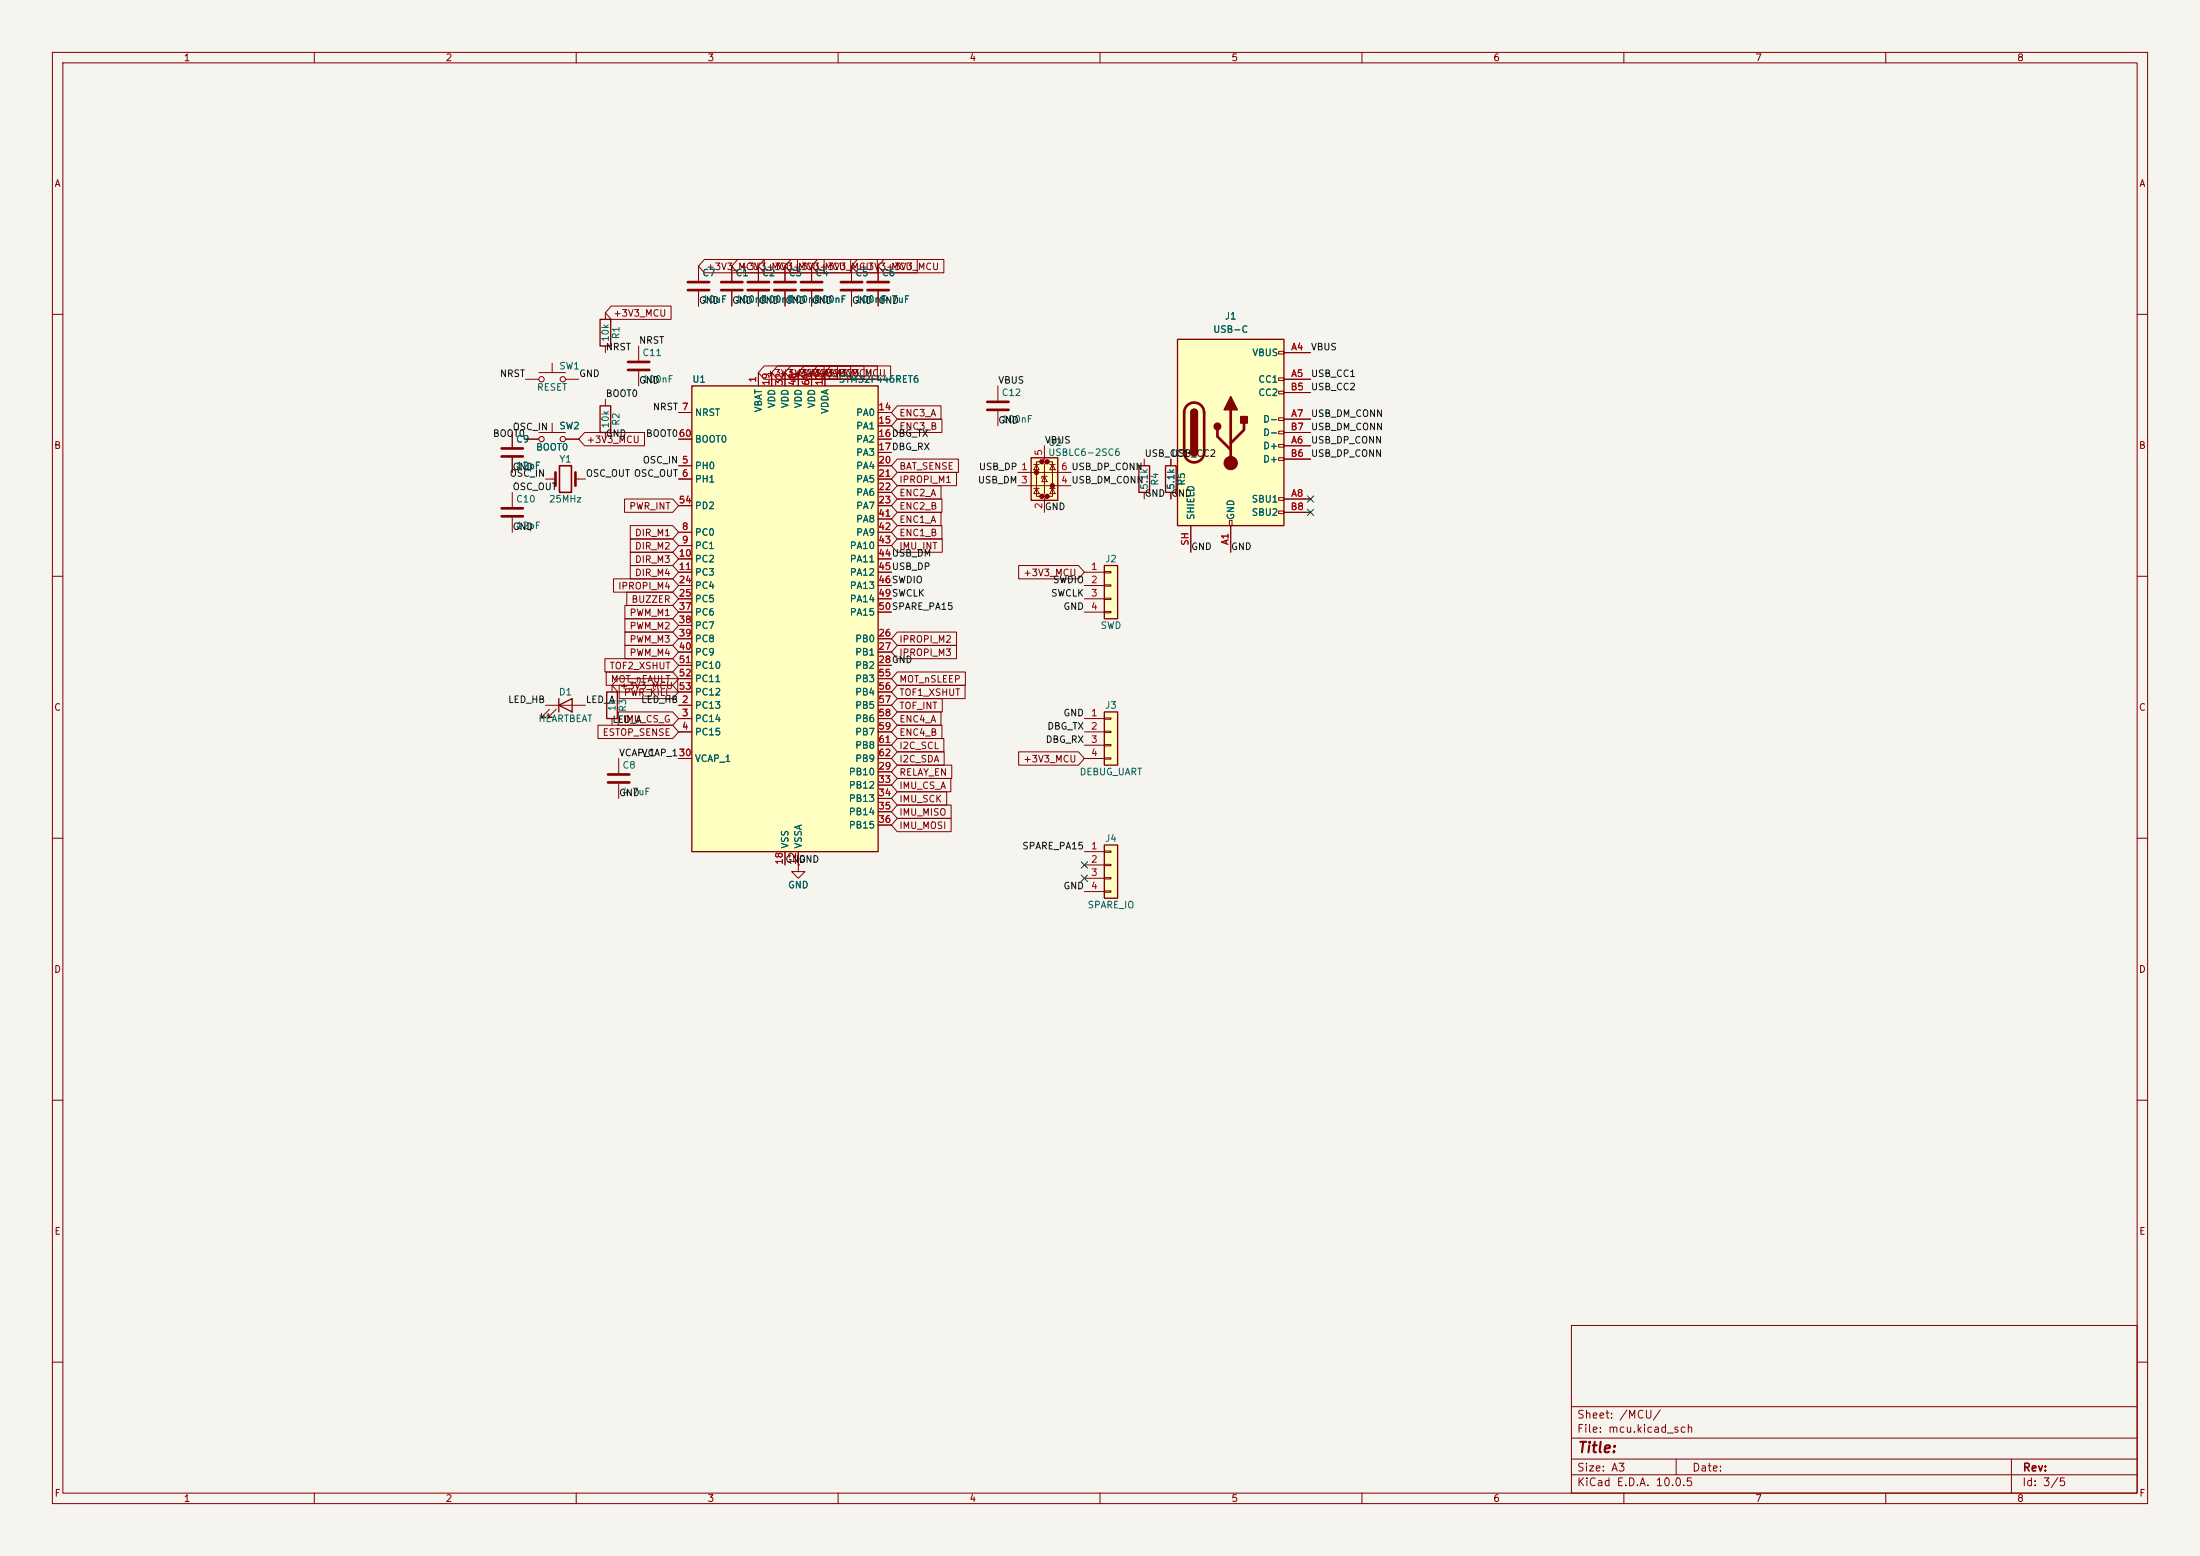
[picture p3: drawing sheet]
<svg xmlns="http://www.w3.org/2000/svg" width="420mm" height="297mm" viewBox="0 0 420 297" stroke-linecap="round" stroke-linejoin="round" font-family="sans-serif">
<path d="M0 0h420v297h-420z" fill="#f5f4ef" stroke="#f5f4ef" stroke-width=".19"/>
<g fill="none" stroke="#840000" stroke-width=".19">
<path d="M10 10h400v277h-400zM12 12h396v273h-396zM60 10v2M110 10v2M160 10v2M210 10v2M260 10v2M310 10v2M360 10v2M10 60h2M408 60h2M97.8 82.6v2.7"/>
<path d="M97.8 87.4v2.8M10 110h2M408 110h2M10 160h2M408 160h2M10 210h2M408 210h2M300 253h108v32h-108zM10 260h2M300 278.5h108M300 274.5h108M300 268.5h108"/>
<path d="M320 278.5v3M384 278.5v6.5M408 260h2M60 285v2M110 285v2M160 285v2M210 285v2M260 285v2M300 281.5h108M310 285v2M360 285v2"/>
</g>
<path d="M95.8 85.6h4M95.8 87.1h4" fill="none" stroke="#840000" stroke-width=".51"/>
<path d="M224.8 64.8h20.3v35.5h-20.3z" fill="#ffffc2"/>
<g fill="none" stroke="#840000" stroke-width=".19">
<path d="M115.6 76.2v1.3M190.5 73.7v2.8M190.5 78.5v2.8M244.1 67.1h1v.5h-1zM244.1 72.1h1v.5h-1zM244.1 74.7h1v.5h-1zM244.1 79.8h1v.5h-1zM245.1 67.3h5.1M245.1 72.4h5.1M245.1 74.9h5.1M115.6 82.6v1.2M218.4 87.6v1.3"/>
<path d="M218.4 94v1.3M234.7 99.3h.5v1h-.5zM244.1 82.3h1v.5h-1zM244.1 84.8h1v.5h-1zM244.1 87.4h1v.5h-1zM244.1 95h1v.5h-1zM244.1 97.5h1v.5h-1zM245.1 85.1h5.1M245.1 80h5.1M245.1 95.3h5.1M245.1 87.6h5.1M245.1 82.6h5.1"/>
<path d="M245.1 97.8h5.1M227.3 100.3v5.1M234.9 100.3v5.1M152.4 165.1v1.3h1.3l-1.3 1.2-1.3-1.2h1.3M152.4 165.1h.1"/>
</g>
<path d="M114.6 77.5h2v5.1h-2zM224.8 64.8h20.3v35.5h-20.3zM227.3 78.7a.64 .64 0 0 1 .7-.6 .64 .64 0 0 1 .6 .6M217.4 88.9h2.1v5.1h-2.1zM227.3 86.4a.64 .64 0 0 0 .7 .6 .64 .64 0 0 0 .6-.6" fill="none" stroke="#840000" stroke-width=".25"/>
<path d="M188.5 76.7h4M188.5 78.2h4M226.6 77.4a1.9 1.9 0 0 1 2.1-.4 1.9 1.9 0 0 1 1.2 1.7v7.7a1.91 1.91 0 0 1-1.9 1.9 1.91 1.91 0 0 1-1.9-1.9v-7.8l.1-.6zM234.9 78.2v10.2M232.4 82v1.3l2.5 2.6M237.5 80.8v1.2l-2.6 2.6" fill="none" stroke="#840000" stroke-width=".51"/>
<g fill="#840000" stroke="#840000" stroke-width=".25">
<path d="M227.3 78.7h1.3v7.7h-1.3z"/>
<path d="M227.5 78.3a.64 .64 0 0 1 .7-.1 .64 .64 0 0 1 .4 .5h-1.3z"/>
<path d="M227.3 86.4h1.3a.64 .64 0 0 1-.6 .6 .64 .64 0 0 1-.7-.6z"/>
<path d="M234.9 75.7l1.3 2.5h-2.5z"/>
<path d="M236.9 79.5h1.2v1.3h-1.2z"/>
<circle cx="232.4" cy="81.4" r=".63"/>
</g>
<circle cx="234.9" cy="88.4" r="1.27" fill="#840000" stroke="#840000" stroke-width=".19"/>
<path d="M196.8 87.4h5.1v8.1h-5.1z" fill="#ffffc2"/>
<g fill="#840000" stroke="#840000" stroke-width=".51">
<circle cx="197.9" cy="90.2" r=".25"/>
<circle cx="198.9" cy="88.1" r=".25"/>
<circle cx="198.9" cy="94.7" r=".25"/>
<circle cx="199.9" cy="88.1" r=".25"/>
<circle cx="199.9" cy="94.7" r=".25"/>
<circle cx="200.9" cy="92.7" r=".25"/>
</g>
<g fill="none" stroke="#840000" stroke-width=".19">
<path d="M100.3 72.4h2.6M102.9 71.1h5M105.4 69.3v1.8M107.9 72.4h2.6M97.8 94v2.8M97.8 98.8v2.8M104.1 91.4h1.9M109.9 91.4h1.9M194.3 90.2h10.2M194.3 92.7h10.2M197.4 93.2h1M197.4 88.6h1"/>
<path d="M197.9 88.6l.5 1.1h-1zM197.9 93.2l.5 1h-1zM198.9 88.1h-1v6.6h1M199.4 85.1v2.5l-.5 .5h1l-.5 .5v5.6l-.5 .5h1l-.5 .6v2.5M199.4 90.9l.5 1h-1zM199.9 90.9h-1v.4M199.9 88.1h1v6.6h-1M200.4 93.2h1M200.4 88.6h1M200.9 88.6l.5 1.1h-1zM200.9 93.2l.5 1h-1z"/>
<circle cx="103.4" cy="72.4" r=".51"/>
<circle cx="107.4" cy="72.4" r=".51"/>
</g>
<path d="M196.8 87.4h5.1v8.1h-5.1z" fill="none" stroke="#840000" stroke-width=".25"/>
<path d="M95.8 97h4M95.8 98.6h4M106 90.2v2.5M109.9 90.2v2.5" fill="none" stroke="#840000" stroke-width=".51"/>
<path d="M106.8 88.9h2.3v5.1h-2.3z" fill="none" stroke="#840000" stroke-width=".3"/>
<path d="M210.8 161.3h2.6v10.2h-2.6z" fill="#ffffc2"/>
<path d="M210.8 161.3h2.6v10.2h-2.6z" fill="none" stroke="#840000" stroke-width=".25"/>
<g fill="none" stroke="#840000" stroke-width=".19">
<path d="M100.3 83.8h2.6M102.9 82.6h5M105.4 80.8v1.8M107.9 83.8h2.6M207 162.6h3.8M207 165.1h3.8M207 167.6h3.8M207 170.2h3.8M210.8 162.4h1.3v.3h-1.3zM210.8 165h1.3v.2h-1.3zM210.8 167.5h1.3v.3h-1.3zM210.8 170.1h1.3v.2h-1.3z"/>
<circle cx="103.4" cy="83.8" r=".51"/>
<circle cx="107.4" cy="83.8" r=".51"/>
</g>
<path d="M210.8 135.9h2.6v10.2h-2.6z" fill="#ffffc2"/>
<path d="M222.5 88.9h2v5.1h-2zM210.8 135.9h2.6v10.2h-2.6z" fill="none" stroke="#840000" stroke-width=".25"/>
<path d="M223.5 87.6v1.3M223.5 94v1.3M207 137.2h3.8M207 139.7h3.8M210.8 137h1.3v.3h-1.3zM210.8 139.6h1.3v.2h-1.3zM207 142.2h3.8M207 144.8h3.8M210.8 142.1h1.3v.3h-1.3zM210.8 144.7h1.3v.2h-1.3z" fill="none" stroke="#840000" stroke-width=".19"/>
<path d="M210.8 108h2.6v10.1h-2.6z" fill="#ffffc2"/>
<path d="M114.6 61h2v5h-2zM210.8 108h2.6v10.1h-2.6z" fill="none" stroke="#840000" stroke-width=".25"/>
<path d="M115.6 59.7v1.3M115.6 66v1.3M121.9 66v2.8M121.9 70.9v2.8M207 109.2h3.8M207 111.8h3.8M207 114.3h3.8M207 116.8h3.8M210.8 109.1h1.3v.2h-1.3zM210.8 111.6h1.3v.3h-1.3zM210.8 114.2h1.3v.2h-1.3zM210.8 116.7h1.3v.3h-1.3z" fill="none" stroke="#840000" stroke-width=".19"/>
<path d="M119.9 69.1h4.1M119.9 70.6h4.1" fill="none" stroke="#840000" stroke-width=".51"/>
<path d="M132.1 73.7h35.5v88.9h-35.5z" fill="#ffffc2"/>
<path d="M132.1 73.7h35.5v88.9h-35.5zM106.7 134.6l2.5-1.2v2.5zM106.7 133.4v2.5M115.8 132.1h2.1v5.1h-2.1z" fill="none" stroke="#840000" stroke-width=".25"/>
<g fill="none" stroke="#840000" stroke-width=".19">
<path d="M116.7 58.4h11.4v2.6h-11.4l-1.1-1.3zM133.3 50.8v2.8M133.3 55.6v2.8M134.5 49.5h11.4v2.6h-11.4l-1.2-1.3zM139.7 50.8v2.8M139.7 55.6v2.8M140.8 49.5h11.4v2.6h-11.4l-1.1-1.3zM144.8 50.8v2.8M144.8 55.6v2.8M145.9 49.5h11.4v2.6h-11.4l-1.1-1.3zM149.9 50.8v2.8M149.9 55.6v2.8"/>
<path d="M151 49.5h11.4v2.6h-11.4l-1.1-1.3zM154.9 50.8v2.8M154.9 55.6v2.8M156.1 49.5h11.4v2.6h-11.4l-1.2-1.3zM162.6 50.8v2.8M162.6 55.6v2.8M163.7 49.5h11.4v2.6h-11.4l-1.1-1.3zM167.6 50.8v2.8M167.6 55.6v2.8M168.8 49.5h11.4v2.6h-11.4l-1.2-1.3zM129.5 78.7h2.6M144.8 71.1v2.6"/>
<path d="M145.9 69.8h11.4v2.6h-11.4l-1.1-1.3zM147.3 71.1v2.6M148.4 69.8h11.5v2.6h-11.5l-1.1-1.3zM149.9 71.1v2.6M151 69.8h11.4v2.6h-11.4l-1.1-1.3zM152.4 71.1v2.6M153.5 69.8h11.4v2.6h-11.4l-1.1-1.3zM154.9 71.1v2.6M156.1 69.8h11.4v2.6h-11.4l-1.2-1.3zM157.5 71.1v2.6M158.6 69.8h11.4v2.6h-11.4l-1.1-1.3zM167.6 78.7h2.6"/>
<path d="M171.3 77.5h8.3v2.5h-8.3l-1.1-1.3zM245.1 67.3h5.1M245.1 72.4h5.1M245.1 74.9h5.1M97.8 82.6v2.7M97.8 87.4v2.8M100.3 83.8h2.6M107.9 83.8h2.6M111.6 82.5h11.4v2.6h-11.4l-1.1-1.3zM119.2 95.2h9.2l1.1 1.3-1.1 1.3h-9.2zM129.5 88.9h2.6M129.5 91.4h2.6"/>
<path d="M129.5 83.8h2.6M129.5 96.5h2.6M167.6 88.9h2.6M167.6 91.4h2.6M167.6 81.3h2.6M167.6 83.8h2.6M167.6 86.4h2.6M167.6 94h2.6M167.6 96.5h2.6M167.6 99.1h2.6M171.3 80h8.5v2.6h-8.5l-1.1-1.3zM171.3 87.6h11.7v2.6h-11.7l-1.1-1.3z"/>
<path d="M171.3 90.2h11.3v2.5h-11.3l-1.1-1.3zM171.3 92.7h8.3v2.6h-8.3l-1.1-1.3zM171.3 95.2h8.5v2.6h-8.5l-1.1-1.3zM171.3 97.8h8.3v2.5h-8.3l-1.1-1.2zM223.5 87.6v1.3M223.5 94v1.3M245.1 85.1h5.1M245.1 80h5.1M245.1 95.3h5.1M245.1 87.6h5.1M245.1 82.6h5.1M245.1 97.8h5.1"/>
<path d="M117.1 110.5h11.3l1.1 1.3-1.1 1.2h-11.3zM119.3 118.1h9.1l1.1 1.3-1.1 1.3h-9.1zM119.3 115.6h9.1l1.1 1.2-1.1 1.3h-9.1zM119.7 113h8.7l1.1 1.3-1.1 1.3h-8.7zM120.3 100.3h8.1l1.1 1.3-1.1 1.3h-8.1zM120.3 102.9h8.1l1.1 1.2-1.1 1.3h-8.1zM120.3 105.4h8.1l1.1 1.3-1.1 1.3h-8.1zM120.3 107.9h8.1l1.1 1.3-1.1 1.3h-8.1zM129.5 101.6h2.6M129.5 104.1h2.6M129.5 106.7h2.6M129.5 109.2h2.6"/>
<path d="M129.5 111.8h2.6M129.5 114.3h2.6M129.5 116.8h2.6M129.5 119.4h2.6M167.6 101.6h2.6M167.6 104.1h2.6M167.6 106.7h2.6M167.6 109.2h2.6M167.6 111.8h2.6M167.6 114.3h2.6M167.6 116.8h2.6M171.3 100.3h8.5v2.6h-8.5l-1.1-1.3z"/>
<path d="M171.3 102.9h8.6v2.5h-8.6l-1.1-1.3zM194.5 107.9h11.4l1.1 1.3-1.1 1.3h-11.4zM227.3 100.3v5.1M234.9 100.3v5.1M104.1 134.6h7.7M104.9 135.4l-1.5 1.5h.7h-.7v-.8M106.2 135.4l-1.6 1.5h.8h-.8v-.8M114.2 138.4h14.2l1.1 1.3-1.1 1.3h-14.2zM115.5 125.7h12.9l1.1 1.3-1.1 1.3h-12.9zM115.7 128.3h12.7l1.1 1.2-1.1 1.3h-12.7zM116.8 130.8v1.3M116.8 137.2v1.2"/>
<path d="M118 129.5h11.4v2.6h-11.4l-1.2-1.3zM118 135.9h10.4l1.1 1.3-1.1 1.2h-10.4zM118.2 130.8h10.2l1.1 1.3-1.1 1.3h-10.2zM119.3 120.6h9.1l1.1 1.3-1.1 1.3h-9.1zM119.3 123.2h9.1l1.1 1.3-1.1 1.2h-9.1zM129.5 134.6h2.6M129.5 137.2h2.6M129.5 139.7h2.6M129.5 121.9h2.6M129.5 124.5h2.6M129.5 127h2.6M129.5 129.5h2.6"/>
<path d="M129.5 132.1h2.6M167.6 134.6h2.6M167.6 137.2h2.6M167.6 139.7h2.6M167.6 121.9h2.6M167.6 124.5h2.6M167.6 127h2.6M167.6 129.5h2.6M167.6 132.1h2.6M171.3 128.3h13v2.5h-13l-1.1-1.3zM171.3 130.8h12.9v2.6h-12.9l-1.1-1.3zM171.3 133.3h8.6v2.6h-8.6l-1.1-1.3z"/>
<path d="M171.3 135.9h8.3v2.5h-8.3l-1.1-1.2zM171.3 138.4h8.5v2.6h-8.5l-1.1-1.3zM171.3 120.6h11.3v2.6h-11.3l-1.1-1.3zM171.3 123.2h11.3v2.5h-11.3l-1.1-1.2zM118.1 144.8v2.8M118.1 149.6v2.8M129.5 144.8h2.6M167.6 147.3h2.6M167.6 144.8h2.6M167.6 149.9h2.6M167.6 152.4h2.6M167.6 154.9h2.6"/>
<path d="M167.6 157.5h2.6M167.6 142.2h2.6M171.3 146h10.4v2.6h-10.4l-1.1-1.3zM171.3 151.1h9.4v2.6h-9.4l-1.1-1.3zM171.3 153.7h10.3v2.5h-10.3l-1.1-1.3zM171.3 148.6h10.2v2.5h-10.2l-1.1-1.2zM171.3 156.2h10.3v2.6h-10.3l-1.1-1.3zM171.3 141h8.9v2.5h-8.9l-1.1-1.3zM171.3 143.5h8.9v2.6h-8.9l-1.1-1.3zM194.5 143.5h11.4l1.1 1.3-1.1 1.3h-11.4zM149.9 162.6v2.5M152.4 165.1h.1"/>
<path d="M152.4 162.6v2.5"/>
</g>
<g fill="none" stroke="#840000" stroke-width=".51">
<path d="M131.3 53.8h4.1M131.3 55.4h4.1M137.7 53.8h4M137.7 55.4h4M142.7 53.8h4.1M142.7 55.4h4.1M147.8 53.8h4.1M147.8 55.4h4.1M152.9 53.8h4.1M152.9 55.4h4.1M160.5 53.8h4.1M160.5 55.4h4.1"/>
<path d="M165.6 53.8h4.1M165.6 55.4h4.1M116.1 147.8h4M116.1 149.4h4"/>
</g>
<path d="M249.6 97.2l1.2 1.2M249.6 94.6l1.2 1.3M250.8 97.2l-1.2 1.2M250.8 94.6l-1.2 1.3M206.4 167l1.2 1.2M206.4 164.5l1.2 1.2M207.6 167l-1.2 1.2M207.6 164.5l-1.2 1.2" fill="none" stroke="#000084" stroke-width=".19"/>
<text font-size="2" fill="#840000" x="301" y="277.8">Title:</text>
<g font-size="1.5" fill="#840000">
<text x="300.9" y="273.8">File: mcu.kicad_sch</text>
<text x="300.9" y="271.1">Sheet: /MCU/</text>
<text x="300.9" y="281.2">Size: A3</text>
<text x="322.9" y="281.2">Date:</text>
<text x="386" y="281.2">Rev:</text>
<text x="300.9" y="284">KiCad E.D.A. 10.0.5</text>
<text x="385.9" y="284">Id: 3/5</text>
</g>
<g font-size="1.3" fill="#840000">
<text x="35" y="12">1</text>
<text x="85" y="12">2</text>
<text x="135" y="12">3</text>
<text x="185" y="12">4</text>
<text x="235" y="12">5</text>
<text x="285" y="12">6</text>
<text x="335" y="12">7</text>
<text x="385" y="12">8</text>
<text x="10.3" y="36">A</text>
<text x="408.3" y="36">A</text>
<text x="134.8" y="51.9">+3V3_MCU</text>
<text x="141.1" y="51.9">+3V3_MCU+3V3_MCU</text>
<text x="164" y="51.9">+3V3_MCU</text>
<text x="117" y="60.7">+3V3_MCU</text>
<text x="146.2" y="72.2">+3V3_MCU</text>
<text x="158.9" y="72.2">+3V3_MCU</text>
<text x="171.6" y="79.8">ENC3_A</text>
<text x="171.6" y="82.3">ENC3_B</text>
<text x="10.2" y="86">B</text>
<text x="111.9" y="84.9">+3V3_MCU</text>
<text x="171.6" y="90">BAT_SENSE</text>
<text x="408.2" y="86">B</text>
<text x="171.6" y="92.5">IPROPI_M1</text>
<text x="171.6" y="95">ENC2_A</text>
<text x="120" y="97.6">PWR_INT</text>
<text x="171.6" y="97.6">ENC2_B</text>
<text x="171.6" y="100.1">ENC1_A</text>
<text x="121.1" y="102.7">DIR_M1</text>
<text x="121.1" y="105.2">DIR_M2</text>
<text x="121.1" y="107.7">DIR_M3</text>
<text x="171.6" y="102.7">ENC1_B</text>
<text x="171.6" y="105.2">IMU_INT</text>
<text x="117.9" y="112.8">IPROPI_M4</text>
<text x="121.1" y="110.3">DIR_M4</text>
<text x="195.3" y="110.3">+3V3_MCU</text>
<text x="120.1" y="117.9">PWM_M1</text>
<text x="120.4" y="115.4">BUZZER</text>
<text x="120.1" y="120.4">PWM_M2</text>
<text x="120.1" y="123">PWM_M3</text>
<text x="120.1" y="125.5">PWM_M4</text>
<text x="171.6" y="123">IPROPI_M2</text>
<text x="171.6" y="125.5">IPROPI_M3</text>
<text x="116.3" y="128.1">TOF2_XSHUT</text>
<text x="116.5" y="130.6">MOT_nFAULT</text>
<text x="118.2" y="131.9">+3V3_MCU</text>
<text x="171.6" y="130.6">MOT_nSLEEP</text>
<text x="10.2" y="136">C</text>
<text x="119" y="133.1">PWR_KILL</text>
<text x="171.6" y="133.1">TOF1_XSHUT</text>
<text x="171.6" y="135.7">TOF_INT</text>
<text x="408.2" y="136">C</text>
<text x="114.9" y="140.8">ESTOP_SENSE</text>
<text x="118.8" y="138.2">IMU_CS_G</text>
<text x="171.6" y="138.2">ENC4_A</text>
<text x="171.6" y="140.8">ENC4_B</text>
<text x="171.6" y="143.3">I2C_SCL</text>
<text x="171.6" y="148.4">RELAY_EN</text>
<text x="171.6" y="145.8">I2C_SDA</text>
<text x="195.3" y="145.8">+3V3_MCU</text>
<text x="171.6" y="153.5">IMU_SCK</text>
<text x="171.6" y="156">IMU_MISO</text>
<text x="171.6" y="150.9">IMU_CS_A</text>
<text x="171.6" y="158.5">IMU_MOSI</text>
<text x="10.2" y="186">D</text>
<text x="408.2" y="186">D</text>
<text x="10.3" y="236">E</text>
<text x="408.3" y="236">E</text>
<text x="10.3" y="286">F</text>
<text x="35" y="287">1</text>
<text x="85" y="287">2</text>
<text x="135" y="287">3</text>
<text x="185" y="287">4</text>
<text x="235" y="287">5</text>
<text x="285" y="287">6</text>
<text x="335" y="287">7</text>
<text x="385" y="287">8</text>
<text x="408.3" y="286">F</text>
</g>
<g font-size="1.3" fill="#006464">
<text x="134" y="53">C7</text>
<text x="140.3" y="53">C1</text>
<text x="145.4" y="53">C2</text>
<text x="150.5" y="53">C3</text>
<text x="155.6" y="53">C4</text>
<text x="163.2" y="53">C5</text>
<text x="168.3" y="53">C6</text>
<text x="134" y="58.1">10uF GND</text>
<text x="134" y="58.1">10uF</text>
<text x="140.3" y="58.1">100nF</text>
<text x="145.4" y="58.1">100nF</text>
<text x="150.5" y="58.1">100nF</text>
<text x="155.6" y="58.1">100nF</text>
<text x="163.2" y="58.1">100nF</text>
<text x="168.3" y="58.1">4.7uF</text>
<text x="116.5" y="65.4" transform="rotate(-90 116.5 65.4)">10k</text>
<text x="118.6" y="64.9" transform="rotate(-90 118.6 64.9)">R1</text>
<text x="231.5" y="63.8">USB-C</text>
<text x="233.7" y="61.3">J1</text>
<text x="106.7" y="70.8">SW1</text>
<text x="122.5" y="68.3">C11</text>
<text x="239" y="68.3">VBUS</text>
<text x="102.4" y="74.9">RESET</text>
<text x="122.5" y="73.4">100nF</text>
<text x="132.1" y="73.4">U1</text>
<text x="160" y="73.4">STM32F446RET6</text>
<text x="191.1" y="75.9">C12</text>
<text x="240.1" y="73.4">CC1</text>
<text x="240.1" y="75.9">CC2</text>
<text x="106.7" y="82.2">SW2</text>
<text x="116.5" y="81.9" transform="rotate(-90 116.5 81.9)">10k</text>
<text x="118.6" y="81.4" transform="rotate(-90 118.6 81.4)">R2</text>
<text x="132.6" y="79.7">NRST</text>
<text x="145.7" y="78.8" transform="rotate(-90 145.7 78.8)">VBAT</text>
<text x="148.3" y="78" transform="rotate(-90 148.3 78)">VDD</text>
<text x="150.8" y="78" transform="rotate(-90 150.8 78)">VDD</text>
<text x="153.4" y="78" transform="rotate(-90 153.4 78)">VDD</text>
<text x="155.9" y="78" transform="rotate(-90 155.9 78)">VDD</text>
<text x="158.4" y="79.1" transform="rotate(-90 158.4 79.1)">VDDA</text>
<text x="163.3" y="79.7">PA0</text>
<text x="163.3" y="82.2">PA1</text>
<text x="191.1" y="81">100nF</text>
<text x="241" y="81">D-</text>
<text x="241" y="83.5">D-</text>
<text x="98.4" y="84.8">C9</text>
<text x="98.4" y="89.9">12pF</text>
<text x="102.2" y="86.3">BOOT0</text>
<text x="106.7" y="88.6">Y1</text>
<text x="132.6" y="89.9">PH0</text>
<text x="132.6" y="84.8">BOOT0</text>
<text x="163.3" y="84.8">PA2</text>
<text x="163.3" y="87.3">PA3</text>
<text x="163.3" y="89.9">PA4</text>
<text x="200" y="85.4">U2</text>
<text x="200" y="87.3">USBLC6-2SC6</text>
<text x="241" y="86.1">D+</text>
<text x="241" y="88.6">D+</text>
<text x="132.6" y="92.4">PH1</text>
<text x="163.3" y="92.4">PA5</text>
<text x="163.3" y="94.9">PA6</text>
<text x="219.4" y="93.6" transform="rotate(-90 219.4 93.6)">5.1k</text>
<text x="221.4" y="92.8" transform="rotate(-90 221.4 92.8)">R4</text>
<text x="224.5" y="93.6" transform="rotate(-90 224.5 93.6)">5.1k</text>
<text x="226.5" y="92.8" transform="rotate(-90 226.5 92.8)">R5</text>
<text x="98.4" y="96.2">C10</text>
<text x="98.4" y="101.3">12pF</text>
<text x="104.7" y="96.2">25MHz</text>
<text x="132.6" y="97.5">PD2</text>
<text x="163.3" y="97.5">PA7</text>
<text x="163.3" y="100">PA8</text>
<text x="228.3" y="99.3" transform="rotate(-90 228.3 99.3)">SHIELD</text>
<text x="235.9" y="99.3" transform="rotate(-90 235.9 99.3)">GND</text>
<text x="238.8" y="96.2">SBU1</text>
<text x="238.8" y="98.8">SBU2</text>
<text x="132.6" y="102.6">PC0</text>
<text x="132.6" y="105.1">PC1</text>
<text x="132.6" y="107.6">PC2</text>
<text x="162.1" y="105.1">PA10</text>
<text x="162.1" y="107.6">PA11</text>
<text x="163.3" y="102.6">PA9</text>
<text x="210.9" y="107.6">J2</text>
<text x="132.6" y="110.2">PC3</text>
<text x="132.6" y="112.7">PC4</text>
<text x="162.1" y="110.2">PA12</text>
<text x="162.1" y="112.7">PA13</text>
<text x="132.6" y="115.3">PC5</text>
<text x="132.6" y="117.8">PC6</text>
<text x="162.1" y="115.3">PA14</text>
<text x="162.1" y="117.8">PA15</text>
<text x="132.6" y="120.3">PC7</text>
<text x="132.6" y="122.9">PC8</text>
<text x="132.6" y="125.4">PC9</text>
<text x="163.2" y="122.9">PB0</text>
<text x="163.2" y="125.4">PB1</text>
<text x="210" y="120.3">SWD</text>
<text x="132.6" y="128">PC10</text>
<text x="132.6" y="130.5">PC11</text>
<text x="163.2" y="128">PB2</text>
<text x="163.2" y="130.5">PB3</text>
<text x="106.6" y="133">D1</text>
<text x="117.8" y="135.9" transform="rotate(-90 117.8 135.9)">1k</text>
<text x="119.8" y="136" transform="rotate(-90 119.8 136)">R3</text>
<text x="132.6" y="135.6">PC13</text>
<text x="132.6" y="133">PC12</text>
<text x="163.2" y="133">PB4</text>
<text x="163.2" y="135.6">PB5</text>
<text x="210.9" y="135.6">J3</text>
<text x="102.7" y="138.1">HEARTBEAT</text>
<text x="132.6" y="138.1">PC14</text>
<text x="132.6" y="140.7">PC15</text>
<text x="163.2" y="138.1">PB6</text>
<text x="163.2" y="140.7">PB7</text>
<text x="163.2" y="143.2">PB8</text>
<text x="118.7" y="147">C8</text>
<text x="132.6" y="145.7">VCAP_1</text>
<text x="161.9" y="148.3">PB10</text>
<text x="163.2" y="145.7">PB9</text>
<text x="206" y="148.3">DEBUG_UART</text>
<text x="118.7" y="152.1">4.7uF</text>
<text x="161.9" y="150.8">PB12</text>
<text x="161.9" y="153.4">PB13</text>
<text x="161.9" y="155.9">PB14</text>
<text x="161.9" y="158.4">PB15</text>
<text x="210.9" y="161">J4</text>
<text x="150.8" y="162.1" transform="rotate(-90 150.8 162.1)">VSS</text>
<text x="153.4" y="162.1" transform="rotate(-90 153.4 162.1)">VSSA</text>
<text x="150.3" y="169.9">GND</text>
<text x="207.5" y="173.7">SPARE_IO</text>
</g>
<g font-size="1.3" fill="#0f0f0f">
<text x="133.3" y="58.3">GND</text>
<text x="144.8" y="58.3">GND</text>
<text x="149.8" y="58.3">GND</text>
<text x="154.9" y="58.3">GND</text>
<text x="162.5" y="58.3">GND</text>
<text x="167.6" y="58.3">GND</text>
<text x="121.9" y="65.9">NRST</text>
<text x="115.5" y="67.2">NRST</text>
<text x="250.2" y="67.2">VBUS</text>
<text x="95.3" y="72.3">NRST</text>
<text x="110.5" y="72.3">GND</text>
<text x="115.5" y="76.1">BOOT0</text>
<text x="121.9" y="73.5">GND</text>
<text x="190.5" y="73.5">VBUS</text>
<text x="250.2" y="72.3">USB_CC1</text>
<text x="250.2" y="74.8">USB_CC2</text>
<text x="94" y="83.7">BOOT0</text>
<text x="97.8" y="82.4">OSC_IN</text>
<text x="115.5" y="83.7">GND</text>
<text x="123.2" y="83.7">BOOT060</text>
<text x="124.5" y="78.6">NRST 7</text>
<text x="190.5" y="81.2">GND</text>
<text x="250.2" y="79.9">USB_DM_CONN</text>
<text x="250.2" y="82.4">USB_DM_CONN</text>
<text x="122.6" y="88.8">OSC_IN 5</text>
<text x="199.4" y="85">VBUS</text>
<text x="218.4" y="87.5">USB_CC1</text>
<text x="223.5" y="87.5">USB_CC2</text>
<text x="250.2" y="85">USB_DP_CONN</text>
<text x="250.2" y="87.5">USB_DP_CONN</text>
<text x="97.2" y="91.3">OSC_IN</text>
<text x="97.8" y="90">GND</text>
<text x="97.8" y="93.9">OSC_OUT</text>
<text x="111.7" y="91.3">OSC_OUT OSC_OUT 6</text>
<text x="186.6" y="92.6">USB_DM 3</text>
<text x="186.8" y="90">USB_DP 1</text>
<text x="218.4" y="95.1">GND</text>
<text x="223.5" y="95.1">GND</text>
<text x="97.8" y="101.5">GND</text>
<text x="199.4" y="97.7">GND</text>
<text x="227.3" y="105.3">GND</text>
<text x="234.9" y="105.3">GND</text>
<text x="200.9" y="111.6">SWDIO</text>
<text x="200.6" y="114.2">SWCLK</text>
<text x="202.9" y="116.7">GND</text>
<text x="96.9" y="134.5">LED_HB</text>
<text x="111.7" y="134.5">LED_A</text>
<text x="122.3" y="134.5">LED_HB 2</text>
<text x="202.9" y="137">GND</text>
<text x="116.8" y="138.3">LED_A</text>
<text x="199.5" y="142.1">DBG_RX</text>
<text x="199.8" y="139.6">DBG_TX</text>
<text x="118.1" y="144.7">VCAP_1</text>
<text x="122.4" y="144.7">VCAP_130</text>
<text x="118.1" y="152.3">GND</text>
<text x="149.8" y="165">GND</text>
<text x="152.4" y="165">GND</text>
<text x="195.1" y="162.4">SPARE_PA15</text>
<text x="202.9" y="170.1">GND</text>
</g>
<g font-size="1.3" fill="#a90000">
<text x="246.4" y="67.2">A4</text>
<text x="144.6" y="73.1" transform="rotate(-90 144.6 73.1)">1</text>
<text x="147.2" y="73.7" transform="rotate(-90 147.2 73.7)">19</text>
<text x="149.7" y="73.7" transform="rotate(-90 149.7 73.7)">32</text>
<text x="152.3" y="73.7" transform="rotate(-90 152.3 73.7)">48</text>
<text x="154.8" y="73.7" transform="rotate(-90 154.8 73.7)">64</text>
<text x="157.3" y="73.7" transform="rotate(-90 157.3 73.7)">13</text>
<text x="246.3" y="74.8">B5</text>
<text x="246.4" y="72.3">A5</text>
<text x="129.5" y="83.7">60</text>
<text x="130.1" y="78.6">7</text>
<text x="167.6" y="78.6">14</text>
<text x="167.6" y="81.1">15</text>
<text x="167.6" y="83.7">16DBG_TX</text>
<text x="167.6" y="83.7">16</text>
<text x="246.3" y="82.4">B7</text>
<text x="246.4" y="79.9">A7</text>
<text x="130.1" y="88.8">5</text>
<text x="167.6" y="86.2">17DBG_RX</text>
<text x="167.6" y="88.8">20</text>
<text x="167.6" y="86.2">17</text>
<text x="199.3" y="87.1" transform="rotate(-90 199.3 87.1)">5</text>
<text x="246.3" y="87.5">B6</text>
<text x="246.4" y="85">A6</text>
<text x="130.1" y="91.3">6</text>
<text x="167.6" y="91.3">21</text>
<text x="167.6" y="93.8">22</text>
<text x="202.5" y="92.6">4 USB_DM_CONN</text>
<text x="202.5" y="90">6 USB_DP_CONN</text>
<text x="246.4" y="95.1">A8</text>
<text x="129.5" y="96.4">54</text>
<text x="130.1" y="101.5">8</text>
<text x="167.6" y="96.4">23</text>
<text x="167.6" y="98.9">41</text>
<text x="167.6" y="101.5">42</text>
<text x="199.3" y="97.3" transform="rotate(-90 199.3 97.3)">2</text>
<text x="246.3" y="97.7">B8</text>
<text x="129.5" y="106.5">10</text>
<text x="130.1" y="104">9</text>
<text x="167.6" y="104">43</text>
<text x="167.6" y="106.5">44USB_DM</text>
<text x="167.6" y="106.5">44</text>
<text x="227.2" y="104.3" transform="rotate(-90 227.2 104.3)">SH</text>
<text x="234.8" y="104.1" transform="rotate(-90 234.8 104.1)">A1</text>
<text x="129.5" y="109.1">11</text>
<text x="129.5" y="111.6">24</text>
<text x="167.6" y="109.1">45USB_DP</text>
<text x="167.6" y="111.6">46SWDIO</text>
<text x="167.6" y="109.1">45</text>
<text x="167.6" y="111.6">46</text>
<text x="208.2" y="109.1">1</text>
<text x="208.2" y="111.6">2</text>
<text x="129.5" y="114.2">25</text>
<text x="129.5" y="116.7">37</text>
<text x="129.5" y="119.2">38</text>
<text x="167.6" y="114.2">49SWCLK</text>
<text x="167.6" y="116.7">50SPARE_PA15</text>
<text x="167.6" y="114.2">49</text>
<text x="167.6" y="116.7">50</text>
<text x="208.2" y="114.2">3</text>
<text x="208.2" y="116.7">4</text>
<text x="129.5" y="121.8">39</text>
<text x="129.5" y="124.3">40</text>
<text x="167.6" y="121.8">26</text>
<text x="167.6" y="124.3">27</text>
<text x="129.5" y="126.9">51</text>
<text x="129.5" y="129.4">52</text>
<text x="129.5" y="131.9">53</text>
<text x="167.6" y="126.9">28GND</text>
<text x="167.6" y="129.4">55</text>
<text x="167.6" y="131.9">56</text>
<text x="167.6" y="126.9">28</text>
<text x="130.1" y="137">3</text>
<text x="130.1" y="134.5">2</text>
<text x="167.6" y="134.5">57</text>
<text x="167.6" y="137">58</text>
<text x="208.2" y="137">1</text>
<text x="130.1" y="139.6">4</text>
<text x="167.6" y="139.6">59</text>
<text x="167.6" y="142.1">61</text>
<text x="208.2" y="139.6">2</text>
<text x="208.2" y="142.1">3</text>
<text x="129.5" y="144.6">30</text>
<text x="167.6" y="147.2">29</text>
<text x="167.6" y="149.7">33</text>
<text x="167.6" y="144.6">62</text>
<text x="208.2" y="144.6">4</text>
<text x="167.6" y="152.3">34</text>
<text x="167.6" y="154.8">35</text>
<text x="167.6" y="157.3">36</text>
<text x="149.7" y="165.2" transform="rotate(-90 149.7 165.2)">18</text>
<text x="152.3" y="165.2" transform="rotate(-90 152.3 165.2)">12</text>
<text x="208.2" y="162.4">1</text>
<text x="208.2" y="165">2</text>
<text x="208.2" y="167.5">3</text>
<text x="208.2" y="170">4</text>
</g>
</svg>
